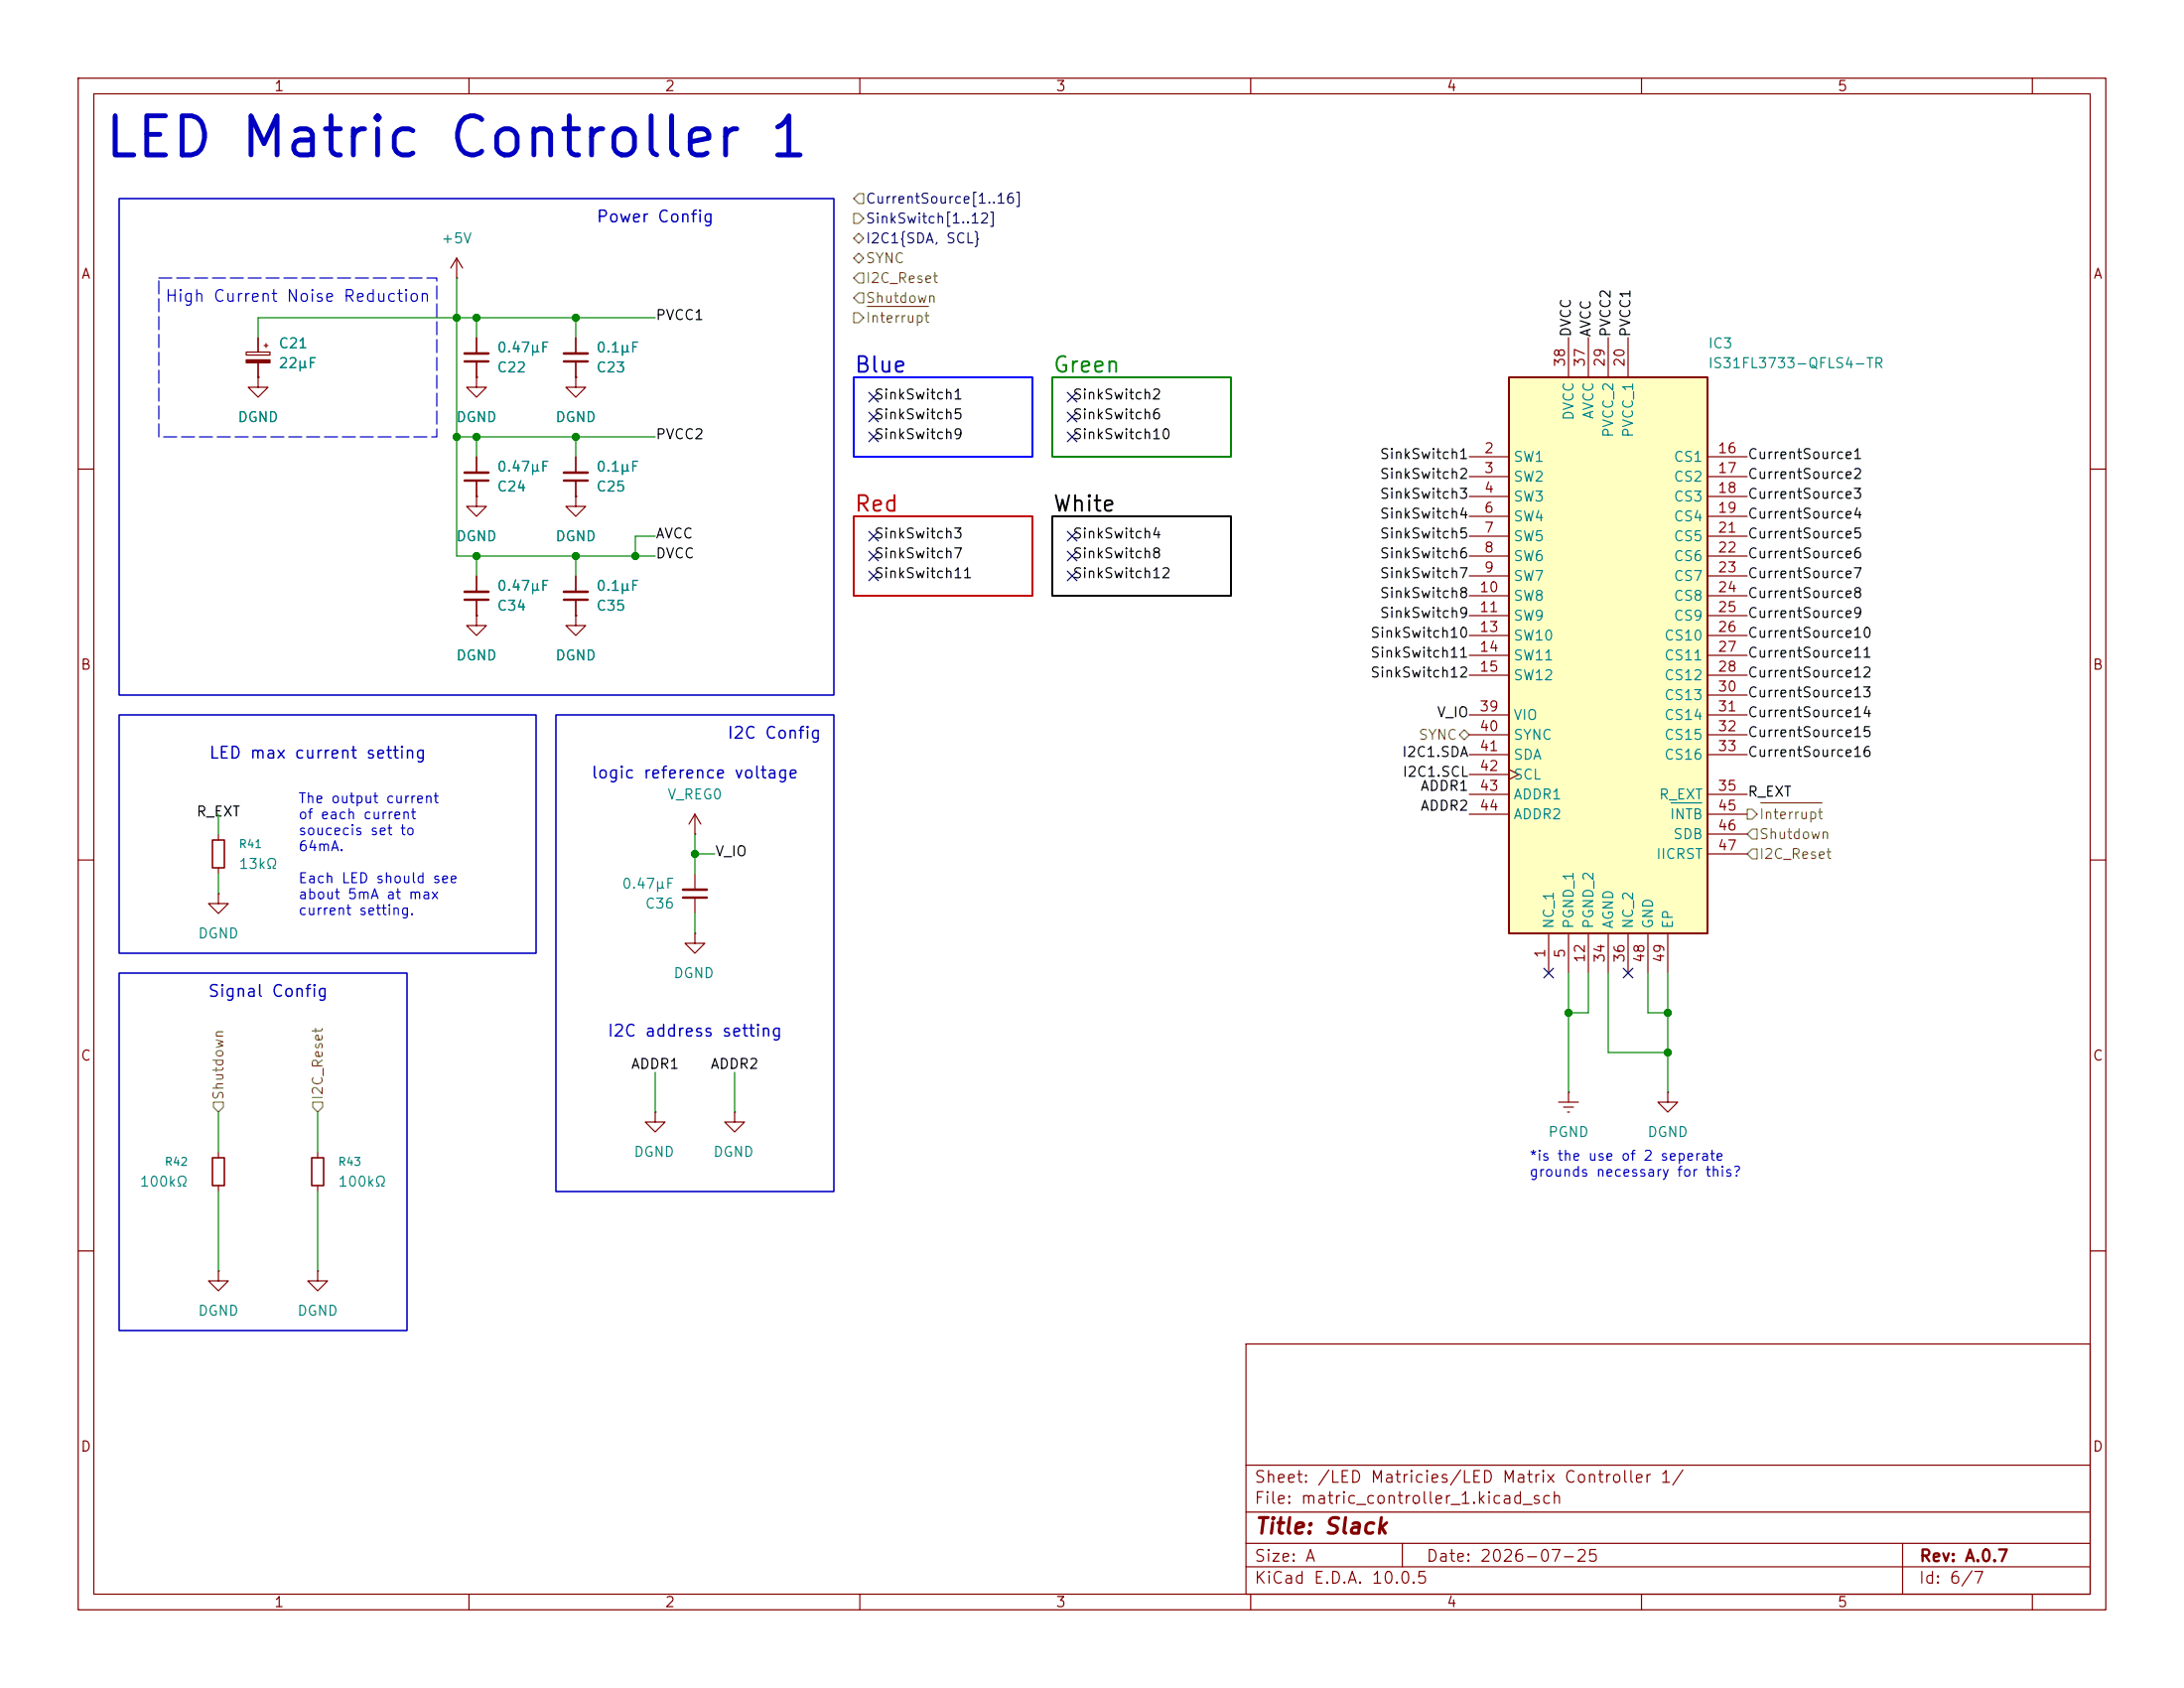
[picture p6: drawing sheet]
<svg xmlns="http://www.w3.org/2000/svg" width="279mm" height="216mm" viewBox="0 0 279 216" stroke-linecap="round" stroke-linejoin="round" font-family="sans-serif">
<g fill="none" stroke="#840000" stroke-width=".15">
<path d="M10 10h259.4v195.9h-259.4zM12 12h255.4v191.9h-255.4zM60 10v2M110 10v2M160 10v2M210 10v2M260 10v2M58.4 35.6h.1M58.4 33l-.7 1.3M58.4 33l.8 1.3M58.4 33v2.6M31.5 45h3v.4h-3z"/>
<path d="M33 48.3v1.2h-1.3l1.3 1.3 1.3-1.3h-1.3M33 48.3h.1M33 43.2v1.8M33 46.4v1.9M33.8 44.2h.5M34 43.9v.6M61 48.3v1.2h1.2l-1.2 1.3-1.3-1.3h1.3M61 48.3h.1M61 43.2v2M61 46.2v2.1M73.7 48.3v1.2h1.2l-1.2 1.3-1.3-1.3h1.3M73.7 48.3h.1"/>
<path d="M73.7 43.2v2M73.7 46.2v2.1M10 60h2M267.4 60h2M10 110h2M88.9 106.7h.1M88.9 104.1l.8 1.3M88.9 104.1l-.8 1.3M88.9 104.1v2.6M267.4 110h2M200.7 139.7h.1M200.7 139.7v1.3"/>
<path d="M213.4 139.7v1.3h1.2l-1.2 1.2-1.3-1.2h1.3M213.4 139.7h.1M83.8 142.2v1.3h1.3l-1.3 1.3-1.3-1.3h1.3M83.8 142.2h.1M199.4 141h2.5M200 141.6h1.3M200.5 142.2h.3M10 160h2M159.4 171.9h108v32h-108zM267.4 160h2M159.4 197.4h108M159.4 193.4h108"/>
<path d="M159.4 187.4h108M179.4 197.4v3M243.4 197.4v6.5M60 203.9v2M110 203.9v2M159.4 200.4h108M160 203.9v2M210 203.9v2M260 203.9v2"/>
</g>
<path d="M59.4 46.2h3.1M72.1 46.2h3.1" fill="none" stroke="#840000" stroke-width=".3"/>
<path d="M59.4 45.2h3.1M72.1 45.2h3.1" fill="none" stroke="#840000" stroke-width=".33"/>
<path d="M31.5 46h3v.4h-3z" fill="#840000" stroke="#840000" stroke-width=".15"/>
<path d="M193 48.3h25.4v71.1h-25.4z" fill="#ffffc2"/>
<path d="M193 48.3h25.4v71.1h-25.4z" fill="none" stroke="#840000" stroke-width=".25"/>
<g fill="none" stroke="#840000" stroke-width=".15">
<path d="M33 48.3h.1M33 43.2v1.8M33 46.4v1.9M61 48.3h.1M61 43.2v2M61 46.2v2.1M61 58.4v2.1M73.7 48.3h.1M73.7 43.2v2M73.7 46.2v2.1M73.7 58.4v2.1M188 58.4h5"/>
<path d="M200.7 43.2v5.1M203.2 43.2v5.1M205.7 43.2v5.1M208.3 43.2v5.1M218.4 58.4h5.1M61 78.7v1.3h1.2l-1.2 1.3-1.3-1.3h1.3M61 78.7h.1M61 63.5v1.3h1.2l-1.2 1.2-1.3-1.2h1.3M61 63.5h.1M61 61.5v2M61 73.7v2M61 76.7v2"/>
<path d="M73.7 63.5v1.3h1.2l-1.2 1.2-1.3-1.2h1.3M73.7 63.5h.1M73.7 78.7v1.3h1.2l-1.2 1.3-1.3-1.3h1.3M73.7 78.7h.1M73.7 61.5v2M73.7 73.7v2M73.7 76.7v2M188 61h5M188 63.5h5M188 66h5M188 68.6h5M188 71.1h5"/>
<path d="M188 73.7h5M188 76.2h5M188 78.7h5M218.4 61h5.1M218.4 63.5h5.1M218.4 66h5.1M218.4 68.6h5.1M218.4 71.1h5.1M218.4 73.7h5.1M218.4 76.2h5.1M218.4 78.7h5.1M188 81.3h5"/>
<path d="M188 83.8h5M188 86.4h5M188 91.4h5M188 94h5M188 96.5h5M188 99.1h5M193 98.4l1.3 .7-1.3 .6M218.4 81.3h5.1M218.4 83.8h5.1M218.4 86.4h5.1M218.4 88.9h5.1M218.4 91.4h5.1"/>
<path d="M218.4 94h5.1M218.4 96.5h5.1M27.9 114.3v1.3h1.3l-1.3 1.2-1.2-1.2h1.2M27.9 114.3h.1M27.9 106.7v.7M27.9 111v.8M88.9 119.4v1.3h1.3l-1.3 1.2-1.3-1.2h1.3M88.9 119.4h.1M88.9 111.8v2M88.9 114.8v2M188 101.6h5M188 104.1h5"/>
<path d="M198.1 119.4v5.1M200.7 119.4v5.1M203.2 119.4v5.1M205.7 119.4v5.1M208.3 119.4v5.1M210.8 119.4v5.1M213.4 119.4v5.1M218.4 101.6h5.1M218.4 104.1h5.1M218.4 106.7h5.1M218.4 109.2h5.1M27.9 147.3v.8"/>
<path d="M27.9 151.6v.8M40.6 147.3v.8M40.6 151.6v.8M94 142.2v1.3h1.2l-1.2 1.3-1.3-1.3h1.3M94 142.2h.1M27.9 162.6v1.2h1.3l-1.3 1.3-1.2-1.3h1.2M27.9 162.6h.1M40.6 162.6v1.2h1.3l-1.3 1.3-1.2-1.3h1.2M40.6 162.6h.1"/>
</g>
<path d="M213.8 102.7h3.9" fill="none" stroke="#008484" stroke-width=".15"/>
<path d="M27.2 107.4h1.5v3.6h-1.5zM27.2 148.1h1.5v3.5h-1.5zM39.9 148.1h1.5v3.5h-1.5z" fill="none" stroke="#840000" stroke-width=".2"/>
<path d="M59.4 76.7h3.1M59.4 61.5h3.1M72.1 76.7h3.1M72.1 61.5h3.1M87.4 114.8h3" fill="none" stroke="#840000" stroke-width=".3"/>
<path d="M59.4 75.7h3.1M59.4 60.5h3.1M72.1 75.7h3.1M72.1 60.5h3.1M87.4 113.8h3" fill="none" stroke="#840000" stroke-width=".33"/>
<g fill="none" stroke="#848400" stroke-width=".15">
<path d="M109.2 27.3h.7l.6 .6-.6 .7h-.7zM109.2 33l.7-.6 .6 .6-.6 .7zM109.2 30.5l.7-.7 .6 .7-.6 .6zM109.9 24.8h.6v1.2h-.6l-.7-.6zM109.9 34.9h.6v1.3h-.6l-.7-.6zM109.9 37.5h.6v1.2h-.6l-.7-.6zM110.9 39.2h7.9M109.2 40h.7l.6 .6-.6 .7h-.7zM186.7 94l.6-.7 .7 .7-.7 .6zM223.5 103.5h.7l.6 .6-.6 .7h-.7zM224.2 108.6h.6v1.3h-.6l-.7-.7zM224.2 106h.6v1.3h-.6l-.7-.6z"/>
<path d="M225.2 102.7h7.9M27.3 141h1.3v.6l-.7 .6-.6-.6zM40 141h1.3v.6l-.7 .6-.6-.6z"/>
</g>
<g fill="none" stroke="#008400" stroke-width=".15">
<path d="M58.4 35.6v35.5h25.4M58.4 55.9h25.4M61 40.6v2.6M61 55.9v2.5M73.7 40.6v2.6M73.7 55.9v2.5M83.8 40.6h-50.8v2.6M61 71.1v2.6M73.7 71.1v2.6M83.8 68.6h-2.5v2.5M27.9 104.1v2.6M27.9 111.8v2.5"/>
<path d="M88.9 106.7v5.1M88.9 116.8v2.6M88.9 109.2h2.5M83.8 137.2v5M94 137.2v5M200.7 124.5v15.2M203.2 124.5v5h-2.5M205.7 124.5v10.1h7.7M210.8 124.5v5h2.6M213.4 124.5v15.2M27.9 142.2v5.1M27.9 152.4v10.2"/>
<path d="M40.6 142.2v5.1M40.6 152.4v10.2"/>
</g>
<g fill="none" stroke="#000084" stroke-width=".15">
<path d="M111.2 52.7l1.2 1.2M111.2 55.3l1.2 1.2M111.2 50.2l1.2 1.2M112.4 52.7l-1.2 1.2M112.4 55.3l-1.2 1.2M112.4 50.2l-1.2 1.2M136.6 52.7l1.2 1.2M136.6 55.3l1.2 1.2M136.6 50.2l1.2 1.2M137.8 52.7l-1.2 1.2M137.8 55.3l-1.2 1.2M137.8 50.2l-1.2 1.2"/>
<path d="M111.2 73.1l1.2 1.2M111.2 68l1.2 1.2M111.2 70.5l1.2 1.2M112.4 73.1l-1.2 1.2M112.4 68l-1.2 1.2M112.4 70.5l-1.2 1.2M136.6 70.5l1.2 1.2M136.6 73.1l1.2 1.2M136.6 68l1.2 1.2M137.8 70.5l-1.2 1.2M137.8 73.1l-1.2 1.2M137.8 68l-1.2 1.2"/>
<path d="M197.5 123.9l1.2 1.2M198.7 123.9l-1.2 1.2M207.7 123.9l1.2 1.2M208.9 123.9l-1.2 1.2"/>
</g>
<path d="M15.2 25.4h91.5v63.5h-91.5zM15.2 91.4h53.4v30.5h-53.4zM71.1 91.4h35.6v61h-35.6zM15.2 124.5h36.9v45.7h-36.9z" fill="none" stroke="#0000c2" stroke-width=".2"/>
<path d="M20.3 35.6h35.6v20.3h-35.6z" fill="none" stroke="#0000c2" stroke-width=".15" stroke-dasharray="1.7 .6"/>
<path d="M134.6 66h22.9v10.2h-22.9z" fill="none" stroke="#000" stroke-width=".25"/>
<path d="M109.2 48.3h22.9v10.1h-22.9z" fill="none" stroke="#00f" stroke-width=".25"/>
<path d="M134.6 48.3h22.9v10.1h-22.9z" fill="none" stroke="#008400" stroke-width=".25"/>
<path d="M109.2 66h22.9v10.2h-22.9z" fill="none" stroke="#c20000" stroke-width=".25"/>
<g fill="#008400" stroke="#008400" stroke-width=".13">
<circle cx="73.7" cy="55.9" r=".46"/>
<circle cx="81.3" cy="71.1" r=".46"/>
<circle cx="73.7" cy="71.1" r=".46"/>
<circle cx="61" cy="40.6" r=".46"/>
<circle cx="73.7" cy="40.6" r=".46"/>
<circle cx="61" cy="71.1" r=".46"/>
<circle cx="88.9" cy="109.2" r=".46"/>
<circle cx="213.4" cy="129.5" r=".46"/>
<circle cx="213.4" cy="134.6" r=".46"/>
<circle cx="200.7" cy="129.5" r=".46"/>
<circle cx="58.4" cy="40.6" r=".46"/>
<circle cx="61" cy="55.9" r=".46"/>
<circle cx="58.4" cy="55.9" r=".46"/>
</g>
<text font-size="5" fill="#0000c2" x="13" y="21.3">LED Matric Controller 1</text>
<text font-size="2" fill="#0000c2" x="109.2" y="48.2">Blue</text>
<text font-size="2" fill="#008400" x="134.6" y="48.2">Green</text>
<text font-size="2" fill="#c20000" x="109.2" y="65.9">Red</text>
<text font-size="2" x="134.6" y="65.9">White</text>
<text font-size="2" fill="#840000" x="160.4" y="196.7">Title: Slack</text>
<g font-size="1.5" fill="#0000c2">
<text x="76.2" y="28.8">Power Config</text>
<text x="21" y="39">High Current Noise Reduction</text>
<text x="92.9" y="94.9">I2C Config</text>
<text x="26.6" y="97.4">LED max current setting</text>
<text x="75.5" y="99.9">logic reference voltage</text>
<text x="26.5" y="127.9">Signal Config</text>
<text x="77.6" y="133">I2C address setting</text>
</g>
<g font-size="1.5" fill="#840000">
<text x="160.4" y="190">Sheet: /LED Matricies/LED Matrix Controller 1/</text>
<text x="160.4" y="192.7">File: matric_controller_1.kicad_sch</text>
<text x="160.4" y="202.9">KiCad E.D.A. 10.0.5</text>
<text x="160.4" y="200.1">Size: A</text>
<text x="182.4" y="200.1">Date: 2026-07-25</text>
<text x="245.4" y="202.9">Id: 6/7</text>
<text x="245.4" y="200.1">Rev: A.0.7</text>
</g>
<g font-size="1.3" fill="#840000">
<text x="35" y="12">1</text>
<text x="85" y="12">2</text>
<text x="135" y="12">3</text>
<text x="185" y="12">4</text>
<text x="235" y="12">5</text>
<text x="10.3" y="36">A</text>
<text x="267.7" y="36">A</text>
<text x="200.5" y="47.1" transform="rotate(-90 200.5 47.1)">38</text>
<text x="203.1" y="47.1" transform="rotate(-90 203.1 47.1)">37</text>
<text x="205.6" y="47.1" transform="rotate(-90 205.6 47.1)">29</text>
<text x="208.1" y="47.1" transform="rotate(-90 208.1 47.1)">20</text>
<text x="189.8" y="58.3">2</text>
<text x="219.6" y="58.3">16</text>
<text x="189.8" y="60.8">3</text>
<text x="189.8" y="63.4">4</text>
<text x="189.8" y="65.9">6</text>
<text x="219.6" y="60.8">17</text>
<text x="219.6" y="63.4">18</text>
<text x="219.6" y="65.9">19</text>
<text x="189.8" y="68.4">7</text>
<text x="189.8" y="71">8</text>
<text x="219.6" y="68.4">21</text>
<text x="219.6" y="71">22</text>
<text x="189.2" y="76.1">10</text>
<text x="189.8" y="73.5">9</text>
<text x="219.6" y="73.5">23</text>
<text x="219.6" y="76.1">24</text>
<text x="189.2" y="78.6">11</text>
<text x="189.2" y="81.1">13</text>
<text x="189.2" y="83.7">14</text>
<text x="219.6" y="78.6">25</text>
<text x="219.6" y="81.1">26</text>
<text x="219.6" y="83.7">27</text>
<text x="10.2" y="86">B</text>
<text x="189.2" y="86.2">15</text>
<text x="219.6" y="86.2">28</text>
<text x="219.6" y="88.8">30</text>
<text x="267.6" y="86">B</text>
<text x="189.2" y="91.3">39</text>
<text x="189.2" y="93.8">40</text>
<text x="219.6" y="91.3">31</text>
<text x="219.6" y="93.8">32</text>
<text x="189.2" y="96.4">41</text>
<text x="189.2" y="98.9">42</text>
<text x="189.2" y="101.5">43</text>
<text x="219.6" y="96.4">33</text>
<text x="219.6" y="101.5">35</text>
<text x="189.2" y="104">44</text>
<text x="219.6" y="104">45</text>
<text x="219.6" y="106.5">46</text>
<text x="219.6" y="109.1">47</text>
<text x="198" y="122.7" transform="rotate(-90 198 122.7)">1</text>
<text x="200.5" y="122.7" transform="rotate(-90 200.5 122.7)">5</text>
<text x="203.1" y="123.3" transform="rotate(-90 203.1 123.3)">12</text>
<text x="205.6" y="123.3" transform="rotate(-90 205.6 123.3)">34</text>
<text x="208.1" y="123.3" transform="rotate(-90 208.1 123.3)">36</text>
<text x="210.7" y="123.3" transform="rotate(-90 210.7 123.3)">48</text>
<text x="213.2" y="123.3" transform="rotate(-90 213.2 123.3)">49</text>
<text x="10.2" y="136">C</text>
<text x="267.6" y="136">C</text>
<text x="10.2" y="186">D</text>
<text x="267.6" y="186">D</text>
<text x="35" y="205.9">1</text>
<text x="85" y="205.9">2</text>
<text x="135" y="205.9">3</text>
<text x="185" y="205.9">4</text>
<text x="235" y="205.9">5</text>
</g>
<g font-size="1.3" fill="#000084">
<text x="110.7" y="26.4">CurrentSource[1..16]</text>
<text x="110.7" y="28.9">SinkSwitch[1..12]</text>
<text x="110.7" y="31.4">I2C1{SDA, SCL}</text>
</g>
<g font-size="1.3" fill="#008484">
<text x="56.4" y="31.4">+5V</text>
<text x="35.5" y="44.9">C21</text>
<text x="35.5" y="47.4">22μF</text>
<text x="63.5" y="47.9">C22</text>
<text x="63.5" y="45.4">0.47μF</text>
<text x="76.2" y="47.9">C23</text>
<text x="76.2" y="45.4">0.1μF</text>
<text x="218.4" y="44.9">IC3</text>
<text x="218.4" y="47.4">IS31FL3733-QFLS4-TR</text>
<text x="201.6" y="53.9" transform="rotate(-90 201.6 53.9)">DVCC</text>
<text x="204.2" y="53.7" transform="rotate(-90 204.2 53.7)">AVCC</text>
<text x="30.3" y="54.3">DGND</text>
<text x="58.3" y="54.3">DGND</text>
<text x="71" y="54.3">DGND</text>
<text x="193.5" y="59.4">SW1</text>
<text x="206.7" y="56.1" transform="rotate(-90 206.7 56.1)">PVCC_2</text>
<text x="209.2" y="56.1" transform="rotate(-90 209.2 56.1)">PVCC_1</text>
<text x="214" y="59.4">CS1</text>
<text x="63.5" y="63.2">C24</text>
<text x="63.5" y="60.6">0.47μF</text>
<text x="76.2" y="63.2">C25</text>
<text x="76.2" y="60.6">0.1μF</text>
<text x="193.5" y="61.9">SW2</text>
<text x="193.5" y="64.5">SW3</text>
<text x="214" y="61.9">CS2</text>
<text x="214" y="64.5">CS3</text>
<text x="58.3" y="69.5">DGND</text>
<text x="71" y="69.5">DGND</text>
<text x="193.5" y="67">SW4</text>
<text x="193.5" y="69.5">SW5</text>
<text x="214" y="67">CS4</text>
<text x="214" y="69.5">CS5</text>
<text x="63.5" y="75.9">0.47μF</text>
<text x="76.2" y="75.9">0.1μF</text>
<text x="193.5" y="72.1">SW6</text>
<text x="193.5" y="74.6">SW7</text>
<text x="193.5" y="77.2">SW8</text>
<text x="214" y="72.1">CS6</text>
<text x="214" y="74.6">CS7</text>
<text x="214" y="77.2">CS8</text>
<text x="63.5" y="78.4">C34</text>
<text x="76.2" y="78.4">C35</text>
<text x="193.5" y="79.7">SW9</text>
<text x="193.5" y="82.2">SW10</text>
<text x="212.8" y="82.2">CS10</text>
<text x="214" y="79.7">CS9</text>
<text x="58.3" y="84.8">DGND</text>
<text x="71" y="84.8">DGND</text>
<text x="193.5" y="84.8">SW11</text>
<text x="193.5" y="87.3">SW12</text>
<text x="212.8" y="84.8">CS11</text>
<text x="212.8" y="87.3">CS12</text>
<text x="212.8" y="89.9">CS13</text>
<text x="193.5" y="92.4">VIO</text>
<text x="193.5" y="94.9">SYNC</text>
<text x="212.8" y="92.4">CS14</text>
<text x="212.8" y="94.9">CS15</text>
<text x="193.5" y="97.5">SDA</text>
<text x="193.5" y="100">SCL</text>
<text x="212.8" y="97.5">CS16</text>
<text x="85.3" y="102.6">V_REG0</text>
<text x="193.5" y="102.6">ADDR1</text>
<text x="193.5" y="105.1">ADDR2</text>
<text x="212.1" y="102.6">R_EXT</text>
<text x="213.5" y="105.1">INTB</text>
<text x="214" y="107.6">SDB</text>
<text x="30.5" y="111.5">13kΩ</text>
<text x="79.5" y="114">0.47μF</text>
<text x="211.8" y="110.2">IICRST</text>
<text x="82.4" y="116.5">C36</text>
<text x="199.1" y="118.9" transform="rotate(-90 199.1 118.9)">NC_1</text>
<text x="201.6" y="118.9" transform="rotate(-90 201.6 118.9)">PGND_1</text>
<text x="204.2" y="118.9" transform="rotate(-90 204.2 118.9)">PGND_2</text>
<text x="206.7" y="118.9" transform="rotate(-90 206.7 118.9)">AGND</text>
<text x="209.2" y="118.9" transform="rotate(-90 209.2 118.9)">NC_2</text>
<text x="211.8" y="118.9" transform="rotate(-90 211.8 118.9)">GND</text>
<text x="214.3" y="118.9" transform="rotate(-90 214.3 118.9)">EP</text>
<text x="25.2" y="120.3">DGND</text>
<text x="86.1" y="125.4">DGND</text>
<text x="81" y="148.3">DGND</text>
<text x="91.1" y="148.3">DGND</text>
<text x="198" y="145.7">PGND</text>
<text x="210.7" y="145.7">DGND</text>
<text x="17.8" y="152.1">100kΩ</text>
<text x="43.2" y="152.1">100kΩ</text>
<text x="25.2" y="168.6">DGND</text>
<text x="37.9" y="168.6">DGND</text>
</g>
<g font-size="1.3" fill="#848400">
<text x="110.7" y="34">SYNC</text>
<text x="110.7" y="36.5">I2C_Reset</text>
<text x="110.7" y="39.1">Shutdown</text>
<text x="110.7" y="41.6">Interrupt</text>
<text x="181.4" y="94.9">SYNC</text>
<text x="225" y="105.1">Interrupt</text>
<text x="225" y="107.6">Shutdown</text>
<text x="225" y="110.2">I2C_Reset</text>
<text x="28.9" y="140.8" transform="rotate(-90 28.9 140.8)">Shutdown</text>
<text x="41.6" y="140.8" transform="rotate(-90 41.6 140.8)">I2C_Reset</text>
</g>
<g font-size="1.3">
<text x="83.8" y="41.3">PVCC1</text>
<text x="201.3" y="43.2" transform="rotate(-90 201.3 43.2)">DVCC</text>
<text x="203.8" y="43.2" transform="rotate(-90 203.8 43.2)">AVCC</text>
<text x="206.4" y="43.2" transform="rotate(-90 206.4 43.2)">PVCC2</text>
<text x="208.9" y="43.2" transform="rotate(-90 208.9 43.2)">PVCC1</text>
<text x="111.7" y="51.4">SinkSwitch1</text>
<text x="111.7" y="54">SinkSwitch5</text>
<text x="137.1" y="54">SinkSwitch6</text>
<text x="137.1" y="51.4">SinkSwitch2</text>
<text x="83.8" y="56.5">PVCC2</text>
<text x="111.7" y="56.5">SinkSwitch9</text>
<text x="137.1" y="56.5">SinkSwitch10</text>
<text x="176.4" y="59">SinkSwitch1</text>
<text x="223.5" y="59">CurrentSource1</text>
<text x="176.4" y="61.6">SinkSwitch2</text>
<text x="176.4" y="64.1">SinkSwitch3</text>
<text x="223.5" y="61.6">CurrentSource2</text>
<text x="223.5" y="64.1">CurrentSource3</text>
<text x="83.8" y="71.7">DVCC</text>
<text x="83.8" y="69.2">AVCC</text>
<text x="111.7" y="69.2">SinkSwitch3</text>
<text x="111.7" y="71.7">SinkSwitch7</text>
<text x="137.1" y="71.7">SinkSwitch8</text>
<text x="137.1" y="69.2">SinkSwitch4</text>
<text x="176.4" y="66.7">SinkSwitch4</text>
<text x="176.4" y="69.2">SinkSwitch5</text>
<text x="176.4" y="71.7">SinkSwitch6</text>
<text x="223.5" y="71.7">CurrentSource6</text>
<text x="223.5" y="66.7">CurrentSource4</text>
<text x="223.5" y="69.2">CurrentSource5</text>
<text x="111.7" y="74.3">SinkSwitch11</text>
<text x="137.1" y="74.3">SinkSwitch12</text>
<text x="176.4" y="76.8">SinkSwitch8</text>
<text x="176.4" y="74.3">SinkSwitch7</text>
<text x="223.5" y="76.8">CurrentSource8</text>
<text x="223.5" y="74.3">CurrentSource7</text>
<text x="175.2" y="81.9">SinkSwitch10</text>
<text x="176.4" y="79.4">SinkSwitch9</text>
<text x="223.5" y="79.4">CurrentSource9</text>
<text x="223.5" y="81.9">CurrentSource10</text>
<text x="175.2" y="84.4">SinkSwitch11</text>
<text x="175.2" y="87">SinkSwitch12</text>
<text x="223.5" y="87">CurrentSource12</text>
<text x="223.5" y="84.4">CurrentSource11</text>
<text x="223.5" y="89.5">CurrentSource13</text>
<text x="183.7" y="92.1">V_IO</text>
<text x="223.5" y="92.1">CurrentSource14</text>
<text x="223.5" y="94.6">CurrentSource15</text>
<text x="179.3" y="97.1">I2C1.SDA</text>
<text x="179.3" y="99.7">I2C1.SCL</text>
<text x="181.6" y="101.5">ADDR1</text>
<text x="223.5" y="97.1">CurrentSource16</text>
<text x="25" y="104.8">R_EXT</text>
<text x="181.6" y="104">ADDR2</text>
<text x="223.5" y="102.2">R_EXT</text>
<text x="91.4" y="109.8">V_IO</text>
<text x="80.6" y="137">ADDR1</text>
<text x="90.8" y="137">ADDR2</text>
</g>
<g font-size="1.3" fill="#0000c2">
<text x="38.1" y="103.1">The output current</text>
<text x="38.1" y="105.1">of each current</text>
<text x="38.1" y="107.1">soucecis set to</text>
<text x="38.1" y="109.2">64mA.</text>
<text x="38.1" y="113.3">Each LED should see</text>
<text x="38.1" y="115.3">about 5mA at max</text>
<text x="38.1" y="117.4">current setting.</text>
<text x="195.6" y="148.8">*is the use of 2 seperate</text>
<text x="195.6" y="150.8">grounds necessary for this?</text>
</g>
<g font-size="1" fill="#008484">
<text x="30.5" y="108.7">R41</text>
<text x="21" y="149.4">R42</text>
<text x="43.2" y="149.4">R43</text>
</g>
</svg>
